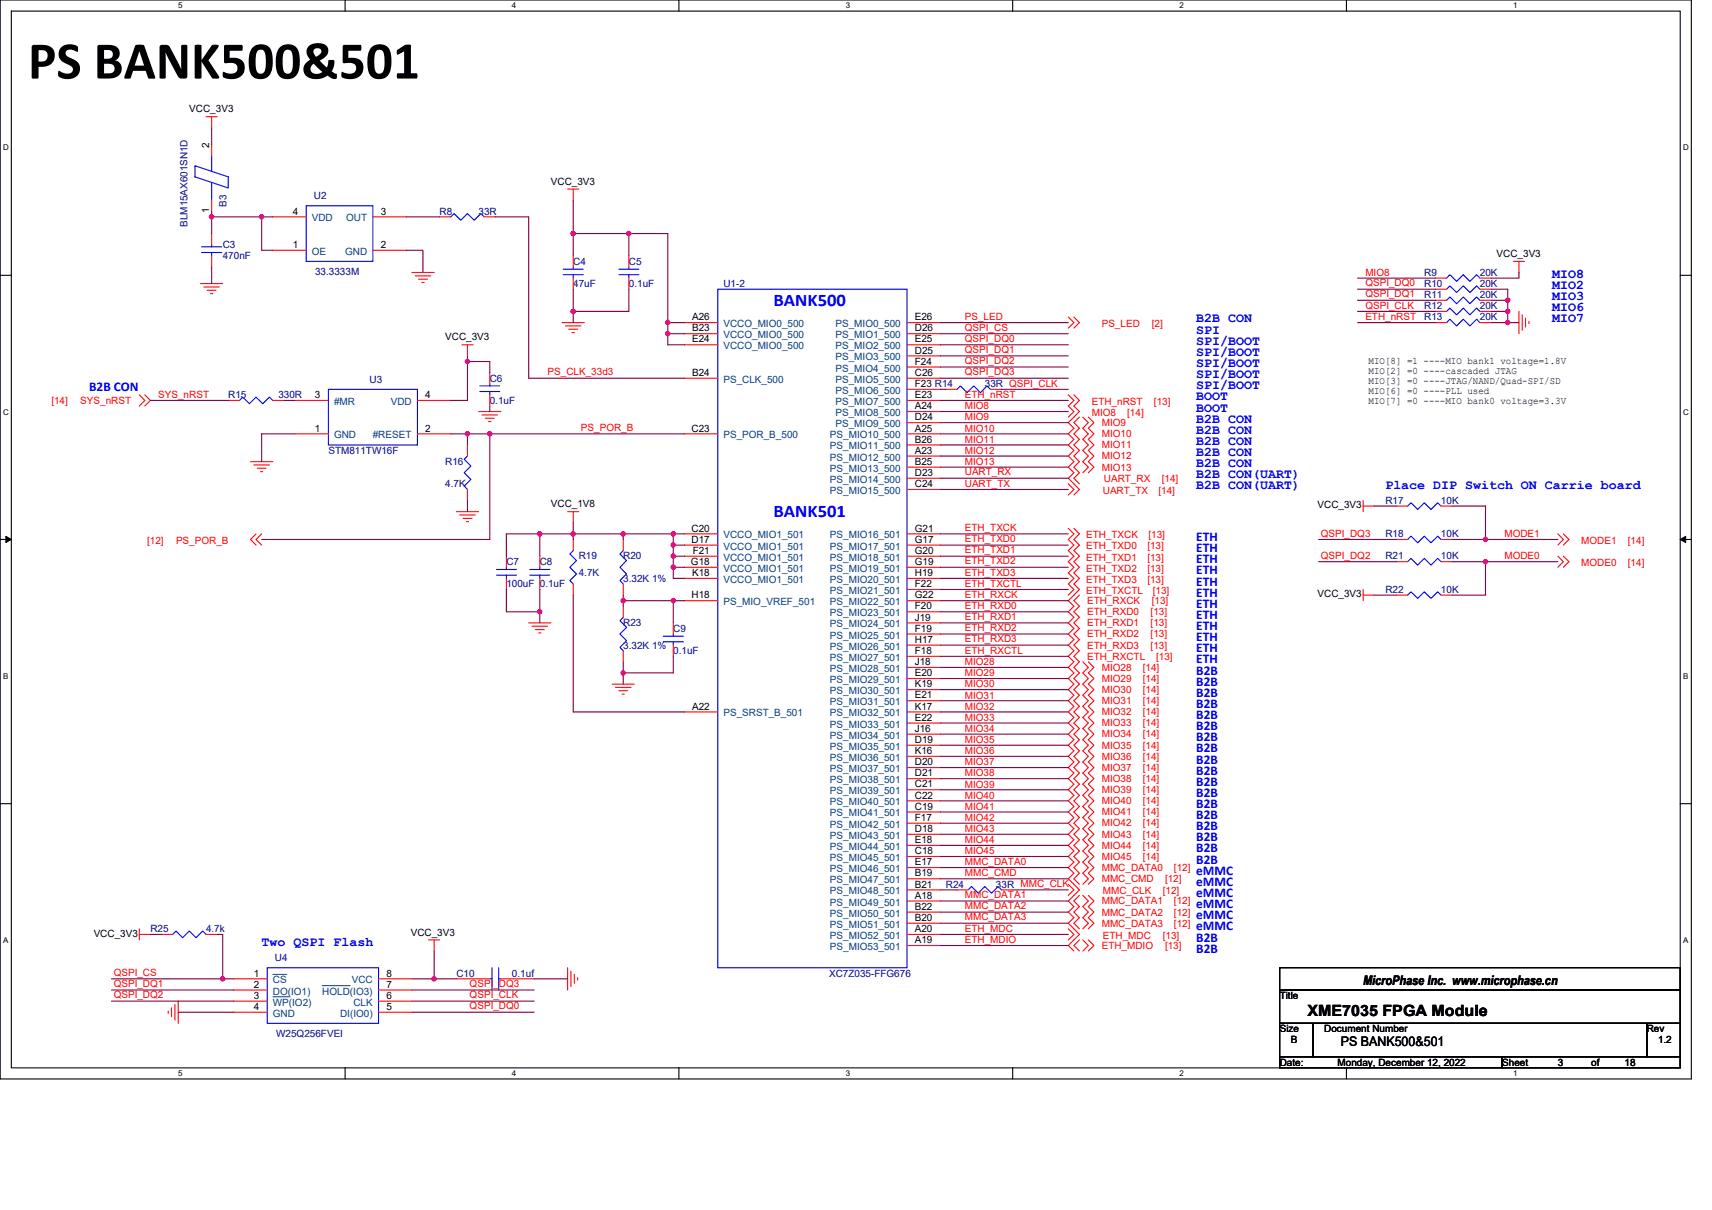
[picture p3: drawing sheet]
<svg xmlns="http://www.w3.org/2000/svg" width="297mm" height="210mm" viewBox="0 0 297 210" stroke-linecap="round" stroke-linejoin="round" font-family="sans-serif">
<path d="M0 0h293.5v187.2h-293.5zM2 1.9h289.5v183.4h-289.5z" fill="none" stroke="#000" stroke-width=".19"/>
<g fill="#fff">
<path d="M30.9 .2h.8v1.6h-.8z"/>
<path d="M30.9 185.5h.8v1.6h-.8z"/>
</g>
<path d="M59.9 0v1.9M59.9 185.3v1.9" fill="none" stroke="#000" stroke-width=".19"/>
<g fill="#fff">
<path d="M88.8 .2h.8v1.6h-.8z"/>
<path d="M88.8 185.5h.8v1.6h-.8z"/>
</g>
<path d="M117.8 0v1.9M117.8 185.3v1.9" fill="none" stroke="#000" stroke-width=".19"/>
<g fill="#fff">
<path d="M146.7 .2h.8v1.6h-.8z"/>
<path d="M146.7 185.5h.8v1.6h-.8z"/>
</g>
<path d="M175.7 0v1.9M175.7 185.3v1.9" fill="none" stroke="#000" stroke-width=".19"/>
<g fill="#fff">
<path d="M204.7 .2h.7v1.6h-.7z"/>
<path d="M204.7 185.5h.7v1.6h-.7z"/>
</g>
<path d="M233.6 0v1.9M233.6 185.3v1.9" fill="none" stroke="#000" stroke-width=".19"/>
<g fill="#fff">
<path d="M262.6 .2h.7v1.6h-.7z"/>
<path d="M262.6 185.5h.7v1.6h-.7z"/>
<path d="M.5 24.8h1v1.6h-1z"/>
<path d="M292 24.8h1v1.6h-1z"/>
<path d="M.5 70.7h1v1.5h-1z"/>
<path d="M292 70.7h1v1.5h-1z"/>
</g>
<path d="M0 47.8h2M291.5 47.8h2" fill="none" stroke="#000" stroke-width=".19"/>
<g fill="#fff">
<path d="M.5 116.5h.9v1.6h-.9z"/>
<path d="M292 116.5h.9v1.6h-.9z"/>
</g>
<path d="M0 93.6h2M291.5 93.6h2" fill="none" stroke="#000" stroke-width=".19"/>
<path d="M1 93.1l1 .5-1 .5zM291.5 93.6l1-.5v1z" fill="#000" stroke="#000" stroke-width=".17"/>
<g fill="#fff">
<path d="M.5 162.4h.9v1.5h-.9z"/>
<path d="M292 162.4h.9v1.5h-.9z"/>
</g>
<path d="M0 139.5h2M291.5 139.5h2M222 167.9h69.5v3.9h-69.5zM222 171.8h69.5v5.8h-69.5zM222 177.6h5.8v5.8h-5.8zM227.8 177.6h57.9v5.8h-57.9zM285.7 177.6h5.8v5.8h-5.8zM222 183.4h38.6v1.9h-38.6zM260.6 183.4h30.9v1.9h-30.9z" fill="none" stroke="#000" stroke-width=".19"/>
<g fill="none" stroke="#f00" stroke-width=".19">
<path d="M35.7 20.3h2M36.7 20.3v1.9M36.7 34.7v2M36.7 25.1v1.9M47.3 37.6h5.8M64.7 37.6h5.8M76.3 37.6h1.9M84 37.6h1.9M98.5 32.8h1.9M99.5 32.8v1.9M34.8 49.2h3.8M35.4 49.8h2.7"/>
<path d="M35.9 50.4h1.6M36.5 50.9h.4M36.7 40.5v2M36.7 44.4v1.9M47.3 43.4h5.8M64.7 43.4h5.8M71.5 47.3h3.8M72 47.9h2.7M72.6 48.5h1.6M73.2 49h.4M80.2 59.8h1.9M81.1 59.8v2"/>
<path d="M97.5 56h3.9M98.1 56.6h2.7M98.7 57.1h1.5M99.2 57.7h.4M99.5 44.4v1.9M99.5 48.3v1.9M109.1 44.4v1.9M109.1 48.3v1.9M118.8 56h5.7M118.8 57.9h5.7M118.8 59.8h5.7M157.4 56h5.7"/>
<path d="M157.4 57.9h5.7M157.4 59.8h5.7M185.4 55l.9 1-.9 .9M186.3 55l1 1-1 .9M249.1 56h1.9M249.1 52.1h1.9M249.1 48.3h1.9M249.1 54h1.9M249.1 50.2h1.9M256.8 56h1.9M256.8 52.1h1.9M256.8 48.3h1.9"/>
<path d="M256.8 54h1.9M256.8 50.2h1.9M262.6 45.4h1.9M263.5 45.4v1.9M263.5 54v3.9M264.1 54.6v2.7M264.7 55.2v1.5M265.3 55.8v.4M24.2 68.5l.9 1-.9 1M25.1 68.5l1 1-1 1M39.6 69.5h1.9M47.3 69.5h2"/>
<path d="M51.2 75.3h5.8M51.2 69.5h5.8M72.4 75.3h5.8M72.4 69.5h5.8M81.1 77.2v1.9M83 71.4h3.9M83.6 72h2.7M84.2 72.6h1.5M84.8 73.2h.4M85 64.7v1.9M85 68.5v2M118.8 75.3h5.7"/>
<path d="M118.8 65.6h5.7M157.4 63.7h5.7M157.4 65.6h5.7M157.4 67.6h5.7M157.4 69.5h5.7M157.4 71.4h5.7M157.4 73.3h5.7M157.4 75.3h5.7M157.4 77.2h5.7M157.4 79.1h5.7M157.4 61.8h5.7M164.1 67.6h1.9"/>
<path d="M171.8 67.6h2M185.4 68.5l.9 1-.9 1 .9 .9-.9 1M186.3 68.5l1 1-1 1 1 .9-1.9 1.9 .9 1-.9 1 .9 .9-.9 1 .9 1-.9 .9 .9 1-.9 1 .9 .9-.9 1 1.9 1.9-1 1M187.3 72.4l-1 .9 1 1-1 1 1 .9-1 1 1 1-1 .9 1 1-1 1 1 .9-1 1 1 1M187.9 72.4l.9 .9-.9 1 .9 1-.9 .9 .9 1-.9 1 .9 .9-.9 1 .9 1-.9 .9M188.8 72.4l1 .9-1 1 1 1-1 .9 1 1-1 1 1 .9-1 1 1 1-1 .9M43.5 80.1h3.8M44 80.7h2.8M44.4 92.6l-.9 1 .9 1M44.6 81.3h1.6M45.2 81.9h.4M45.4 92.6l-1 1 1 1"/>
<path d="M79.2 88.8h3.8M79.8 89.4h2.7M80.3 90h1.6M80.9 90.5h.4M81.1 84.9v2M87.9 96.5v1.9M93.7 96.5v1.9M98.5 88.8h1.9M99.5 88.8v1.9M99.5 93.6v1.9M108.1 93.6v1.9M118.8 92.6h5.7"/>
<path d="M118.8 94.6h5.7M118.8 96.5h5.7M118.8 98.4h5.7M157.4 81.1h5.7M157.4 83h5.7M157.4 84.9h5.7M157.4 92.6h5.7M157.4 94.6h5.7M157.4 96.5h5.7M157.4 98.4h5.7M185.4 91.7l.9 .9-.9 1 .9 1-.9 .9 .9 1-.9 1 .9 .9-.9 1 .9 1-.9 .9 .9 1-.9 1M185.4 84l.9 .9-.9 1"/>
<path d="M186.3 91.7l1 .9-1 1 1 1-1 .9 1 1-1 1 1 .9-1 1 1 1-1 .9 1 1-1.9 1.9 .9 1-.9 1 .9 .9-.9 1 .9 1-.9 .9 .9 1-.9 1 .9 .9-.9 1 .9 1-.9 .9 .9 1-.9 1 .9 .9-.9 1 .9 .9-.9 1 .9 1-.9 .9 .9 1-.9 1 .9 .9-.9 1 .9 1-.9 .9 .9 1-.9 1 .9 .9-.9 1 .9 1-.9 .9 .9 1-.9 1 .9 .9-.9 1 .9 1-.9 .9 .9 1-.9 1 .9 .9-.9 1 .9 .9-.9 1 .9 1-.9 .9 .9 1-.9 1 .9 .9-.9 1 1.9 1.9-1.9 2 .9 .9-.9 1 .9 1-.9 .9 1.9 2-1.9 1.9 .9 .9M236.5 87.8h1.9M236.5 86.9v1.9M242.3 97.5h1.9M242.3 87.8h1.9M242.3 93.6h1.9M250 97.5h1.9M250 87.8h1.9M250 93.6h1.9M270.3 96.5l.9 1-.9 .9M270.3 92.6l.9 1-.9 1M271.2 96.5l1 1-1 .9"/>
<path d="M271.2 92.6l1 1-1 1M87.9 100.4v1.9M91.7 108.1h3.9M92.3 108.7h2.7M92.9 109.3h1.5M93.5 109.8h.3M93.7 100.4v1.9M99.5 101.3v2M106.2 118.7h3.9M106.8 119.3h2.7M107.4 119.9h1.5M108.1 112.9v2"/>
<path d="M108.1 105.2v1.9M108.1 101.3v2M116.8 108.1v1.9M116.8 112v1.9M118.8 100.4h5.7M118.8 104.2h5.7M157.4 119.7h5.7M157.4 100.4h5.7M157.4 102.3h5.7M157.4 104.2h5.7M157.4 106.2h5.7M157.4 108.1h5.7"/>
<path d="M157.4 110h5.7M157.4 112h5.7M157.4 113.9h5.7M157.4 115.8h5.7M157.4 117.8h5.7M187.3 103.3l-1 .9 1 1-1 1 1 .9-1 1 1 1-1 .9 1 1-1 1 1 .9-1 1 1 1-1 .9 1 1-1 1 1 .9-1 1 1 .9-1 1 1 1-1 .9 1 1-1 1 1 .9-1 1 1 1-1 .9 1 1-1 1 1 .9-1 1 1 1-1 .9 1 1-1 1 1 .9-1 1 1 1-1 .9 1 1-1 1 1 .9-1 1 1 .9-1 1 1 1-1 .9 1 1-1 1 1 .9-1 1 1 1M187.9 114.9l.9 .9-.9 1 .9 1-.9 .9 .9 1-.9 .9 .9 1-.9 1 .9 .9-.9 1 .9 1-.9 .9 .9 1-.9 1 .9 .9-.9 1 .9 1-.9 .9 .9 1-.9 1 .9 .9-.9 1 .9 1-.9 .9 .9 1-.9 1 .9 .9-.9 1 .9 1-.9 .9 .9 1-.9 .9 .9 1-.9 1 .9 .9-.9 1 .9 1-.9 .9 .9 1-.9 1M188.8 114.9l1 .9-1 1 1 1-1 .9 1 1-1 .9 1 1-1 1 1 .9-1 1 1 1-1 .9 1 1-1 1 1 .9-1 1 1 1-1 .9 1 1-1 1 1 .9-1 1 1 1-1 .9 1 1-1 1 1 .9-1 1 1 1-1 .9 1 1-1 .9 1 1-1 1 1 .9-1 1 1 1-1 .9 1 1-1 1M236.5 103.3h1.9M236.5 102.3v1.9M242.3 103.3h1.9M250 103.3h1.9"/>
<path d="M107.9 120.5h.4M118.8 123.5h5.7M157.4 121.6h5.7M157.4 123.5h5.7M157.4 125.5h5.7M157.4 127.4h5.7M157.4 129.3h5.7M157.4 131.3h5.7M157.4 133.2h5.7M157.4 135.1h5.7M157.4 137.1h5.7M157.4 139h5.7"/>
<path d="M157.4 140.9h5.7M157.4 142.9h5.7M157.4 144.8h5.7M157.4 146.7h5.7M157.4 148.6h5.7M157.4 150.6h5.7M157.4 152.5h5.7M157.4 154.4h5.7M157.4 156.4h5.7M157.4 158.3h5.7M166 154.4h2M173.8 154.4h1.9"/>
<path d="M185.4 153.5l.9 .9-.9 1M187.3 155.4l-1 1 1 .9-1 1 1 1-1 .9 1 1M187.9 155.4l.9 1-.9 .9 .9 1-.9 1 .9 .9-.9 1M188.8 155.4l1 1-1 .9 1 1-1 1 1 .9-1 1M24.2 162.2h1.9M24.2 161.2v1.9M28 162.2h1.9M29.2 175.5v.4M29.8 174.9v1.5M30.3 174.3v2.7M30.9 173.7v3.9M35.7 162.2h2"/>
<path d="M40.6 169.9h5.8M40.6 171.8h5.8M40.6 173.7h5.8M40.6 175.7h5.8M65.7 175.7h5.8M65.7 173.7h5.8M65.7 171.8h5.8M65.7 169.9h5.8M74.4 163.1h1.9M75.3 163.1v1.9M79.2 169.9h5.8M86.9 169.9h5.8"/>
<path d="M98.5 167.9v3.9M99.1 168.5v2.7M99.6 169.1v1.5M100.2 169.7v.4M157.4 160.2h5.7M157.4 162.2h5.7M157.4 164.1h5.7M185.4 161.2l.9 1-.9 .9M187.3 163.1l-1 1 1 .9M187.9 163.1l.9 1-.9 .9M188.8 163.1l1 1-1 .9"/>
</g>
<g fill="none" stroke="#00f" stroke-width=".19">
<path d="M33.8 28.8l5.8 1.9v1.9l-5.8-1.9zM36.7 31.6v3.1M36.7 27v2.7M53.1 35.7h11.6v9.7h-11.6zM78.2 37.6l.6-.5 1.1 1.1 1.2-1.1 1.2 1.1 1.1-1.1 .6 .5M35 43.8h3.5M35 42.8h3.5M36.7 42.5v.3M36.7 43.8v.6M97.7 47.7h3.5M97.7 46.7h3.5M99.5 46.3v.4"/>
<path d="M99.5 47.7v.6M107.4 47.7h3.4M107.4 46.7h3.4M109.1 46.3v.4M109.1 47.7v.6M124.5 50.2h32.9v117.7h-32.9zM251 56l.6-.6 1.1 1.2 1.2-1.2 1.1 1.2 1.2-1.2 .6 .6M251 52.1l.6-.6 1.1 1.2 1.2-1.2 1.1 1.2 1.2-1.2 .6 .6M251 48.3l.6-.6 1.1 1.1 1.2-1.1 1.1 1.1 1.2-1.1 .6 .6M251 54l.6-.5 1.1 1.1 1.2-1.1 1.1 1.1 1.2-1.1 .6 .5M251 50.2l.6-.6 1.1 1.2 1.2-1.2 1.1 1.2 1.2-1.2 .6 .6M41.5 69.5l.6-.6 1.2 1.2 1.1-1.2 1.2 1.2 1.2-1.2 .5 .6"/>
<path d="M57 67.6h15.4v9.6h-15.4zM81.1 79.1l-.6 .6 1.2 1.2-1.2 1.1 1.2 1.2-1.2 1.1 .6 .6M83.2 67.9h3.5M83.2 67h3.5M85 66.6v.4M85 67.9v.6M166 67.6l.6-.6 1.2 1.1 1.1-1.1 1.2 1.1 1.2-1.1 .5 .6M86.1 99.8h3.5M86.1 98.8h3.5M87.9 98.4v.4M87.9 99.8v.6M91.9 99.8h3.5"/>
<path d="M91.9 98.8h3.5M93.7 98.4v.4M93.7 99.8v.6M99.5 95.5l-.6 .6 1.1 1.2-1.1 1.1 1.1 1.2-1.1 1.2 .6 .5M108.1 95.5l-.5 .6 1.1 1.2-1.1 1.1 1.1 1.2-1.1 1.2 .5 .5M244.2 97.5l.6-.6 1.2 1.2 1.1-1.2 1.2 1.2 1.1-1.2 .6 .6M244.2 87.8l.6-.6 1.2 1.2 1.1-1.2 1.2 1.2 1.1-1.2 .6 .6M244.2 93.6l.6-.6 1.2 1.2 1.1-1.2 1.2 1.2 1.1-1.2 .6 .6M108.1 107.1l-.5 .6 1.1 1.2-1.1 1.1 1.1 1.2-1.1 1.2 .5 .5M115.1 111.4h3.5M115.1 110.4h3.5M116.8 110v.4"/>
<path d="M116.8 111.4v.6M244.2 103.3l.6-.6 1.2 1.1 1.1-1.1 1.2 1.1 1.1-1.1 .6 .6M168 154.4l.6-.6 1.1 1.2 1.2-1.2 1.1 1.2 1.2-1.2 .6 .6M29.9 162.2l.6-.6 1.2 1.1 1.1-1.1 1.2 1.1 1.2-1.1 .5 .6M46.4 167.9h19.3v9.7h-19.3zM85 169.9h.4M85.4 167.9v3.9M86.5 167.9v3.9M86.5 169.9h.4"/>
</g>
<path d="M47.3 169.1h2.5M47.3 173h2.9M55.9 171h4.8" fill="none" stroke="#004080" stroke-width=".17"/>
<g fill="none" stroke="#800040" stroke-width=".19">
<path d="M36.7 22.2v2.9M36.7 36.7v.9M36.7 37.6v2.9M36.7 37.6h8.7M45.4 37.6v5.8h1.9M45.4 37.6h1.9M70.5 37.6h5.8M85.9 37.6h5.8v28h27.1M99.5 34.7v5.8M36.7 46.3v2.9M70.5 43.4h2.9v3.9M99.5 54v2"/>
<path d="M99.5 50.2v3.8M99.5 40.5h9.6M99.5 40.5v3.9M109.1 50.2v3.8h-9.6M109.1 40.5h6.8v15.5M109.1 40.5v3.9M115.9 56h2.9M115.9 57.9h2.9M115.9 56v1.9M115.9 57.9v1.9h2.9M163.1 56h22.3M163.1 57.9h22.3"/>
<path d="M163.1 59.8h22.3M235.5 48.3h13.6M235.5 54h13.6M235.5 52.1h13.6M235.5 50.2h13.6M235.5 56h13.6M258.7 50.2h2.9v1.9M258.7 52.1h2.9M258.7 54h2.9M258.7 56h2.9M261.6 52.1v1.9M261.6 54v2"/>
<path d="M261.6 56h1.9M263.5 47.3v1h-4.8M26.1 69.5h13.5M49.3 69.5h1.9M51.2 75.3h-5.8v4.8M78.2 75.3h2.9M81.1 62.7v6.8h-2.9M81.1 62.7h3.9v2M81.1 75.3h3.9M81.1 75.3v1.9M81.1 61.8v.9M85 75.3h33.8"/>
<path d="M85 75.3v18.3h-39.6M85 70.5v.9M163.1 67.6h1M163.1 61.8h22.3M163.1 73.3h22.3M163.1 75.3h22.3M163.1 77.2h22.3M163.1 79.1h22.3M163.1 63.7h22.3M163.1 65.6h22.3M163.1 69.5h22.3M163.1 71.4h22.3"/>
<path d="M173.8 67.6h11.6M81.1 86.9v1.9M93.7 92.6v3.9M93.7 92.6h-5.8v3.9M93.7 92.6h5.8M99.5 90.7v1.9M99.5 92.6v1M99.5 92.6h8.6M108.1 92.6v1M108.1 92.6h8.7M116.8 98.4h2M116.8 92.6v2"/>
<path d="M116.8 92.6h2M116.8 94.6h2M116.8 96.5h2M116.8 94.6v1.9M116.8 96.5v1.9M116.8 98.4v2h2M163.1 81.1h22.3M163.1 83h22.3M163.1 84.9h22.3M163.1 92.6h22.3M163.1 94.6h22.3M163.1 96.5h22.3"/>
<path d="M163.1 98.4h22.3M228.8 97.5h13.5M228.8 93.6h13.5M238.4 87.8h3.9M251.9 97.5h5.8v5.8h-5.8M251.9 93.6h5.8M251.9 87.8h5.8v5.8M257.7 97.5h12.6M257.7 93.6h12.6M87.9 102.3v3.9h5.8M93.7 102.3v3.9M93.7 106.2v1.9"/>
<path d="M99.5 103.3v20.2h19.3M108.1 103.3v.9M108.1 104.2v1M108.1 114.9v1.9M108.1 116.8v1.9M108.1 104.2h8.7M116.8 104.2h2M116.8 104.2v3.9M116.8 113.9v2.9h-8.7M163.1 100.4h22.3M163.1 102.3h22.3M163.1 104.2h22.3"/>
<path d="M163.1 106.2h22.3M163.1 108.1h22.3M163.1 110h22.3M163.1 112h22.3M163.1 113.9h22.3M163.1 115.8h22.3M163.1 117.8h22.3M163.1 119.7h22.3M238.4 103.3h3.9M163.1 139h22.3M163.1 121.6h22.3M163.1 123.5h22.3"/>
<path d="M163.1 125.5h22.3M163.1 127.4h22.3M163.1 129.3h22.3M163.1 131.3h22.3M163.1 133.2h22.3M163.1 135.1h22.3M163.1 137.1h22.3M163.1 154.4h2.9M163.1 142.9h22.3M163.1 144.8h22.3M163.1 146.7h22.3M163.1 148.6h22.3"/>
<path d="M163.1 140.9h22.3M163.1 150.6h22.3M163.1 152.5h22.3M163.1 156.4h22.3M163.1 158.3h22.3M175.7 154.4h9.7M19.3 169.9h19.3M19.3 173.7h21.3M19.3 171.8h21.3M26.1 162.2h1.9M30.9 175.7h9.7M37.7 162.2h.9v7.7"/>
<path d="M38.6 169.9h2M71.5 169.9h3.8M71.5 173.7h21.2M71.5 175.7h21.2M71.5 171.8h21.2M75.3 165v4.9M75.3 169.9h3.9M92.7 169.9h5.8M163.1 160.2h22.3M163.1 162.2h22.3M163.1 164.1h22.3"/>
</g>
<g fill="#f0f" stroke="#f0f" stroke-width=".19">
<circle cx="99.4" cy="40.5" r=".38"/>
<circle cx="109.1" cy="40.5" r=".38"/>
<circle cx="115.8" cy="56" r=".38"/>
<circle cx="99.4" cy="54" r=".38"/>
<circle cx="261.6" cy="52.1" r=".38"/>
<circle cx="261.6" cy="54" r=".38"/>
<circle cx="261.6" cy="56" r=".38"/>
<circle cx="257.7" cy="93.6" r=".38"/>
<circle cx="257.7" cy="97.5" r=".38"/>
<circle cx="75.3" cy="169.9" r=".38"/>
<circle cx="38.6" cy="169.9" r=".38"/>
<circle cx="45.4" cy="37.6" r=".38"/>
<circle cx="36.7" cy="37.6" r=".38"/>
<circle cx="99.4" cy="92.6" r=".38"/>
<circle cx="93.6" cy="92.6" r=".38"/>
<circle cx="116.8" cy="98.4" r=".38"/>
<circle cx="116.8" cy="96.5" r=".38"/>
<circle cx="116.8" cy="94.6" r=".38"/>
<circle cx="116.8" cy="92.6" r=".38"/>
<circle cx="108.1" cy="92.6" r=".38"/>
<circle cx="116.8" cy="104.2" r=".38"/>
<circle cx="108.1" cy="104.2" r=".38"/>
<circle cx="108.1" cy="116.8" r=".38"/>
<circle cx="93.6" cy="106.2" r=".38"/>
<circle cx="115.8" cy="57.9" r=".38"/>
<circle cx="85" cy="75.3" r=".38"/>
<circle cx="81.1" cy="75.3" r=".38"/>
<circle cx="81.1" cy="62.7" r=".38"/>
</g>
<text font-size="9.2" x="4.9" y="13.6">PS BANK500&amp;501</text>
<g font-size="3.1" fill="#00f">
<text x="134.2" y="53.1">BANK500</text>
<text x="134.2" y="89.8">BANK501</text>
</g>
<text font-size="2.7" x="226.9" y="176.2">XME7035 FPGA Module</text>
<g font-size="2.3" fill="#00f">
<text x="269.3" y="48.3">MIO8</text>
<text x="269.3" y="50.2">MIO2</text>
<text x="269.3" y="52.1">MIO3</text>
<text x="207.6" y="56">B2B CON</text>
<text x="207.6" y="57.9">SPI</text>
<text x="207.6" y="59.8">SPI/BOOT</text>
<text x="269.3" y="54">MIO6</text>
<text x="269.3" y="56">MIO7</text>
<text x="207.6" y="61.8">SPI/BOOT</text>
<text x="207.6" y="63.7">SPI/BOOT</text>
<text x="207.6" y="65.6">SPI/BOOT</text>
<text x="15.5" y="67.8">B2B CON</text>
<text x="207.6" y="69.5">BOOT</text>
<text x="207.6" y="71.4">BOOT</text>
<text x="207.6" y="67.6">SPI/BOOT</text>
<text x="207.6" y="73.3">B2B CON</text>
<text x="207.6" y="75.3">B2B CON</text>
<text x="207.6" y="77.2">B2B CON</text>
<text x="207.6" y="79.1">B2B CON</text>
<text x="207.6" y="81.1">B2B CON</text>
<text x="207.6" y="83">B2B CON(UART)</text>
<text x="207.6" y="84.9">B2B CON(UART)</text>
<text x="240.4" y="84.9">Place DIP Switch ON Carrie board</text>
<text x="207.6" y="93.9">ETH</text>
<text x="207.6" y="95.8">ETH</text>
<text x="207.6" y="101.6">ETH</text>
<text x="207.6" y="99.7">ETH</text>
<text x="207.6" y="97.7">ETH</text>
<text x="207.6" y="107.4">ETH</text>
<text x="207.6" y="105.5">ETH</text>
<text x="207.6" y="103.5">ETH</text>
<text x="207.6" y="109.3">ETH</text>
<text x="207.6" y="113.2">ETH</text>
<text x="207.6" y="111.3">ETH</text>
<text x="207.6" y="119">B2B</text>
<text x="207.6" y="117.1">B2B</text>
<text x="207.6" y="115.1">ETH</text>
<text x="207.6" y="122.9">B2B</text>
<text x="207.6" y="124.8">B2B</text>
<text x="207.6" y="120.9">B2B</text>
<text x="207.6" y="126.7">B2B</text>
<text x="207.6" y="130.6">B2B</text>
<text x="207.6" y="128.6">B2B</text>
<text x="207.6" y="134.4">B2B</text>
<text x="207.6" y="132.5">B2B</text>
<text x="207.6" y="136.4">B2B</text>
<text x="207.6" y="142.2">B2B</text>
<text x="207.6" y="138.3">B2B</text>
<text x="207.6" y="140.2">B2B</text>
<text x="207.6" y="149.9">B2B</text>
<text x="207.6" y="146">B2B</text>
<text x="207.6" y="147.9">B2B</text>
<text x="207.6" y="144.1">B2B</text>
<text x="207.6" y="155.7">eMMC</text>
<text x="207.6" y="153.7">eMMC</text>
<text x="207.6" y="151.8">eMMC</text>
<text x="207.6" y="161.5">eMMC</text>
<text x="207.6" y="157.6">eMMC</text>
<text x="207.6" y="159.5">eMMC</text>
<text x="45.4" y="164.1">Two QSPI Flash</text>
<text x="207.6" y="163.4">B2B</text>
<text x="207.6" y="165.3">B2B</text>
</g>
<g font-size="2.3">
<text x="236.5" y="170.9">MicroPhase Inc. www.microphase.cn</text>
<text x="232.6" y="181.6">PS BANK500&amp;501</text>
</g>
<g font-size="1.7">
<text x="32.8" y="19.5">VCC_3V3</text>
<text x="36.3" y="25.7" transform="rotate(-90 36.3 25.7)">2</text>
<text x="95.6" y="32">VCC_3V3</text>
<text x="36.3" y="37" transform="rotate(-90 36.3 37)">1</text>
<text x="50.8" y="37.2">4</text>
<text x="66.1" y="37.2">3</text>
<text x="50.8" y="43">1</text>
<text x="66.1" y="43">2</text>
<text x="259.7" y="44.6">VCC_3V3</text>
<text x="77.3" y="59.1">VCC_3V3</text>
<text x="120.1" y="55.6">A26</text>
<text x="120.1" y="57.5">B23</text>
<text x="120.1" y="59.4">E24</text>
<text x="158.7" y="55.6">E26</text>
<text x="158.7" y="57.5">D26</text>
<text x="158.7" y="59.4">E25</text>
<text x="120.1" y="65.2">B24</text>
<text x="158.7" y="63.3">F24</text>
<text x="158.7" y="65.2">C26</text>
<text x="158.7" y="61.4">D25</text>
<text x="237.5" y="63.1">MIO[8] =1 ----MIO bank1 voltage=1.8V</text>
<text x="237.5" y="64.9">MIO[2] =0 ----cascaded JTAG</text>
<text x="54.6" y="69.1">3</text>
<text x="73.8" y="69.1">4</text>
<text x="158.7" y="67.2">F23 R14</text>
<text x="158.7" y="69.1">E23</text>
<text x="158.7" y="71">A24</text>
<text x="237.5" y="66.6">MIO[3] =0 ----JTAG/NAND/Quad-SPI/SD</text>
<text x="237.5" y="68.3">MIO[6] =0 ----PLL used</text>
<text x="237.5" y="70.1">MIO[7] =0 ----MIO bank0 voltage=3.3V</text>
<text x="54.6" y="74.9">1</text>
<text x="73.8" y="74.9">2</text>
<text x="120" y="74.9">C23</text>
<text x="158.7" y="74.9">A25</text>
<text x="158.7" y="76.8">B26</text>
<text x="158.7" y="72.9">D24</text>
<text x="158.7" y="78.7">A23</text>
<text x="158.7" y="80.7">B25</text>
<text x="158.7" y="82.6">D23</text>
<text x="95.6" y="88">VCC_1V8</text>
<text x="158.7" y="84.5">C24</text>
<text x="228.6" y="88.2">VCC_3V3</text>
<text x="120" y="92.2">C20</text>
<text x="120" y="94.2">D17</text>
<text x="158.7" y="92.2">G21</text>
<text x="158.7" y="94.2">G17</text>
<text x="119.9" y="98">G18</text>
<text x="120.1" y="100">K18</text>
<text x="120.2" y="96.1">F21</text>
<text x="158.7" y="96.1">G20</text>
<text x="158.7" y="98">G19</text>
<text x="158.7" y="100">H19</text>
<text x="158.7" y="101.9">F22</text>
<text x="120" y="103.8">H18</text>
<text x="158.7" y="103.8">G22</text>
<text x="158.7" y="105.8">F20</text>
<text x="158.7" y="107.7">J19</text>
<text x="228.6" y="103.7">VCC_3V3</text>
<text x="158.7" y="109.6">F19</text>
<text x="158.7" y="111.5">H17</text>
<text x="158.7" y="113.5">F18</text>
<text x="158.7" y="119.3">K19</text>
<text x="158.7" y="115.4">J18</text>
<text x="158.7" y="117.3">E20</text>
<text x="120.1" y="123.1">A22</text>
<text x="158.7" y="121.2">E21</text>
<text x="158.7" y="123.1">K17</text>
<text x="158.7" y="125.1">E22</text>
<text x="158.7" y="127">J16</text>
<text x="158.7" y="128.9">D19</text>
<text x="158.7" y="130.9">K16</text>
<text x="158.7" y="132.8">D20</text>
<text x="158.7" y="134.7">D21</text>
<text x="158.7" y="136.7">C21</text>
<text x="158.7" y="138.6">C22</text>
<text x="158.7" y="140.5">C19</text>
<text x="158.7" y="142.5">F17</text>
<text x="158.7" y="144.4">D18</text>
<text x="158.7" y="146.3">E18</text>
<text x="158.7" y="148.2">C18</text>
<text x="158.7" y="150.2">E17</text>
<text x="158.7" y="152.1">B19</text>
<text x="158.7" y="154">B21</text>
<text x="158.7" y="156">A18</text>
<text x="158.7" y="157.9">B22</text>
<text x="158.7" y="159.8">B20</text>
<text x="158.7" y="161.8">A20</text>
<text x="16.3" y="162.5">VCC_3V3</text>
<text x="71.3" y="162.3">VCC_3V3</text>
<text x="158.7" y="163.7">A19</text>
<text x="44" y="169.5">1</text>
<text x="44" y="173.3">3</text>
<text x="44" y="171.4">2</text>
<text x="67" y="171.4">7</text>
<text x="67" y="173.3">6</text>
<text x="67" y="169.5">8</text>
<text x="222" y="173.4">Title</text>
<text x="44" y="175.3">4</text>
<text x="67" y="175.3">5</text>
<text x="222" y="179.1">Size</text>
<text x="229.8" y="179.1">Document Number</text>
<text x="285.7" y="179.1">Rev</text>
<text x="222" y="184.9">Date:</text>
<text x="224" y="181.1">B</text>
<text x="232.1" y="184.9">Monday, December 12, 2022</text>
<text x="260.6" y="184.9">Sheet</text>
<text x="270.3" y="184.9">3</text>
<text x="276.1" y="184.9">of</text>
<text x="281.9" y="184.9">18</text>
<text x="287.7" y="181.1">1.2</text>
</g>
<g font-size="1.7" fill="#000080">
<text x="39.3" y="35.9" transform="rotate(-90 39.3 35.9)">B3</text>
<text x="54.5" y="34.5">U2</text>
<text x="32.5" y="39.4" transform="rotate(-90 32.5 39.4)">BLM15AX601SN1D</text>
<text x="76.3" y="37.3">R8</text>
<text x="83" y="37.3">33R</text>
<text x="38.6" y="43.1">C3</text>
<text x="38.6" y="45">470nF</text>
<text x="54.7" y="47.7">33.3333M</text>
<text x="99.5" y="45.9">C4</text>
<text x="109.1" y="45.9">C5</text>
<text x="247.1" y="47.9">R9</text>
<text x="256.8" y="47.9">20K</text>
<text x="99.5" y="49.8">47uF</text>
<text x="109.1" y="49.8">0.1uF</text>
<text x="125.5" y="49.8">U1-2</text>
<text x="247.1" y="51.7">R11</text>
<text x="247.1" y="53.7">R12</text>
<text x="247.1" y="49.8">R10</text>
<text x="256.8" y="51.7">20K</text>
<text x="256.8" y="53.7">20K</text>
<text x="256.8" y="49.8">20K</text>
<text x="247.1" y="55.6">R13</text>
<text x="256.8" y="55.6">20K</text>
<text x="39.6" y="69.1">R15</text>
<text x="48.3" y="69.1">330R</text>
<text x="64.1" y="66.4">U3</text>
<text x="85" y="66.2">C6</text>
<text x="85" y="70.1">0.1uF</text>
<text x="170.9" y="67.2">33R QSPI_CLK</text>
<text x="57" y="78.8">STM811TW16F</text>
<text x="77.3" y="80.7">R16</text>
<text x="77.3" y="84.5">4.7K</text>
<text x="240.4" y="87.4">R17</text>
<text x="250" y="87.4">10K</text>
<text x="240.4" y="93.2">R18</text>
<text x="250" y="93.2">10K</text>
<text x="87.9" y="98.1">C7</text>
<text x="87.9" y="101.9">100uF 0.1uF</text>
<text x="93.7" y="98.1">C8</text>
<text x="100.4" y="97.1">R19</text>
<text x="100.4" y="100">4.7K</text>
<text x="108.1" y="97.1">R20</text>
<text x="108.1" y="101">3.32K 1%</text>
<text x="240.4" y="97.1">R21</text>
<text x="250" y="97.1">10K</text>
<text x="240.4" y="102.9">R22</text>
<text x="250" y="102.9">10K</text>
<text x="108.1" y="108.7">R23</text>
<text x="108.1" y="112.5">3.32K 1%</text>
<text x="116.8" y="109.6">C9</text>
<text x="116.8" y="113.5">0.1uF</text>
<text x="164.1" y="154.1">R24</text>
<text x="172.8" y="154.1">33R MMC_CLK</text>
<text x="26.1" y="161.8">R25</text>
<text x="35.7" y="161.8">4.7k</text>
<text x="47.7" y="166.8">U4</text>
<text x="79.2" y="169.5">C10</text>
<text x="88.8" y="169.5">0.1uf</text>
<text x="143.8" y="169.5">XC7Z035-FFG676</text>
<text x="47.9" y="179.9">W25Q256FVEI</text>
</g>
<g font-size="1.7" fill="#004080">
<text x="54.1" y="38.4">VDD</text>
<text x="60.1" y="38.4">OUT</text>
<text x="54.1" y="44.2">OE</text>
<text x="59.9" y="44.2">GND</text>
<text x="125.5" y="56.8">VCCO_MIO0_500</text>
<text x="125.5" y="58.7">VCCO_MIO0_500</text>
<text x="145" y="56.8">PS_MIO0_500</text>
<text x="145" y="58.7">PS_MIO1_500</text>
<text x="125.5" y="60.6">VCCO_MIO0_500</text>
<text x="145" y="64.5">PS_MIO4_500</text>
<text x="145" y="60.6">PS_MIO2_500</text>
<text x="145" y="62.5">PS_MIO3_500</text>
<text x="58" y="70.3">#MR</text>
<text x="67.8" y="70.3">VDD</text>
<text x="125.5" y="66.4">PS_CLK_500</text>
<text x="145" y="66.4">PS_MIO5_500</text>
<text x="145" y="68.3">PS_MIO6_500</text>
<text x="145" y="70.3">PS_MIO7_500</text>
<text x="58" y="76.1">GND</text>
<text x="64.7" y="76.1">#RESET</text>
<text x="125.5" y="76.1">PS_POR_B_500</text>
<text x="144" y="76.1">PS_MIO10_500</text>
<text x="144" y="78">PS_MIO11_500</text>
<text x="145" y="72.2">PS_MIO8_500</text>
<text x="145" y="74.1">PS_MIO9_500</text>
<text x="144" y="79.9">PS_MIO12_500</text>
<text x="144" y="81.9">PS_MIO13_500</text>
<text x="144" y="83.8">PS_MIO14_500</text>
<text x="144" y="85.7">PS_MIO15_500</text>
<text x="125.5" y="93.4">VCCO_MIO1_501</text>
<text x="125.5" y="95.4">VCCO_MIO1_501</text>
<text x="144" y="93.4">PS_MIO16_501</text>
<text x="144" y="95.4">PS_MIO17_501</text>
<text x="125.5" y="97.3">VCCO_MIO1_501</text>
<text x="125.5" y="99.2">VCCO_MIO1_501</text>
<text x="125.5" y="101.2">VCCO_MIO1_501</text>
<text x="144" y="97.3">PS_MIO18_501</text>
<text x="144" y="99.2">PS_MIO19_501</text>
<text x="144" y="101.2">PS_MIO20_501</text>
<text x="125.5" y="105">PS_MIO_VREF_501</text>
<text x="144" y="103.1">PS_MIO21_501</text>
<text x="144" y="105">PS_MIO22_501</text>
<text x="144" y="107">PS_MIO23_501</text>
<text x="144" y="108.9">PS_MIO24_501</text>
<text x="144" y="110.8">PS_MIO25_501</text>
<text x="144" y="112.7">PS_MIO26_501</text>
<text x="144" y="114.7">PS_MIO27_501</text>
<text x="144" y="116.6">PS_MIO28_501</text>
<text x="144" y="118.5">PS_MIO29_501</text>
<text x="125.5" y="124.3">PS_SRST_B_501</text>
<text x="144" y="120.5">PS_MIO30_501</text>
<text x="144" y="122.4">PS_MIO31_501</text>
<text x="144" y="124.3">PS_MIO32_501</text>
<text x="144" y="126.3">PS_MIO33_501</text>
<text x="144" y="128.2">PS_MIO34_501</text>
<text x="144" y="130.1">PS_MIO35_501</text>
<text x="144" y="132">PS_MIO36_501</text>
<text x="144" y="134">PS_MIO37_501</text>
<text x="144" y="135.9">PS_MIO38_501</text>
<text x="144" y="137.8">PS_MIO39_501</text>
<text x="144" y="139.8">PS_MIO40_501</text>
<text x="144" y="141.7">PS_MIO41_501</text>
<text x="144" y="143.6">PS_MIO42_501</text>
<text x="144" y="145.6">PS_MIO43_501</text>
<text x="144" y="147.5">PS_MIO44_501</text>
<text x="144" y="149.4">PS_MIO45_501</text>
<text x="144" y="151.3">PS_MIO46_501</text>
<text x="144" y="153.3">PS_MIO47_501</text>
<text x="144" y="155.2">PS_MIO48_501</text>
<text x="144" y="157.1">PS_MIO49_501</text>
<text x="144" y="159.1">PS_MIO50_501</text>
<text x="144" y="161">PS_MIO51_501</text>
<text x="144" y="162.9">PS_MIO52_501</text>
<text x="144" y="164.9">PS_MIO53_501</text>
<text x="47.3" y="170.6">CS</text>
<text x="47.3" y="172.6">DO(IO1)</text>
<text x="55.9" y="172.6">HOLD(IO3)</text>
<text x="61" y="170.6">VCC</text>
<text x="47.3" y="174.5">WP(IO2)</text>
<text x="47.3" y="176.4">GND</text>
<text x="59" y="176.4">DI(IO0)</text>
<text x="61.3" y="174.5">CLK</text>
</g>
<g font-size="1.7" fill="#f00">
<text x="236.9" y="47.9">MIO8</text>
<text x="236.9" y="53.6">QSPI_CLK</text>
<text x="236.9" y="51.6">QSPI_DQ1</text>
<text x="236.9" y="49.7">QSPI_DQ0</text>
<text x="167.4" y="55.5">PS_LED</text>
<text x="167.4" y="57.4">QSPI_CS</text>
<text x="167.4" y="59.4">QSPI_DQ0</text>
<text x="191.2" y="56.7">PS_LED</text>
<text x="199.8" y="56.7">[2]</text>
<text x="236.9" y="55.5">ETH_nRST</text>
<text x="95" y="65.2">PS_CLK_33d3</text>
<text x="167.4" y="61.3">QSPI_DQ1</text>
<text x="167.4" y="63.2">QSPI_DQ2</text>
<text x="167.4" y="65.2">QSPI_DQ3</text>
<text x="8.9" y="70.1">[14]</text>
<text x="13.9" y="70.1">SYS_nRST</text>
<text x="27.4" y="69">SYS_nRST</text>
<text x="167.4" y="69">ETH_nRST</text>
<text x="167.4" y="71">MIO8</text>
<text x="189.4" y="70.3">ETH_nRST</text>
<text x="200.2" y="70.3">[13]</text>
<text x="100.8" y="74.8">PS_POR_B</text>
<text x="167.4" y="73">MIO9</text>
<text x="167.4" y="74.9">MIO10</text>
<text x="167.4" y="76.8">MIO11</text>
<text x="189.4" y="72.2">MIO8</text>
<text x="191.2" y="73.9">MIO9</text>
<text x="191.2" y="75.9">MIO10</text>
<text x="191.2" y="77.8">MIO11</text>
<text x="195.6" y="72.2">[14]</text>
<text x="167.4" y="78.8">MIO12</text>
<text x="167.4" y="80.7">MIO13</text>
<text x="167.4" y="82.5">UART_RX</text>
<text x="191.2" y="79.7">MIO12</text>
<text x="191.2" y="81.7">MIO13</text>
<text x="191.5" y="83.6">UART_RX</text>
<text x="201.6" y="83.6">[14]</text>
<text x="167.4" y="84.5">UART_TX</text>
<text x="191.3" y="85.7">UART_TX</text>
<text x="201" y="85.7">[14]</text>
<text x="25.5" y="94.4">[12]</text>
<text x="30.5" y="94.4">PS_POR_B</text>
<text x="167.4" y="92.2">ETH_TXCK</text>
<text x="167.4" y="94.1">ETH_TXD0</text>
<text x="188.4" y="95.4">ETH_TXD0</text>
<text x="188.4" y="93.4">ETH_TXCK</text>
<text x="199.1" y="95.4">[13]</text>
<text x="199.3" y="93.4">[13]</text>
<text x="229.2" y="93.1">QSPI_DQ3</text>
<text x="261" y="93.2">MODE1</text>
<text x="274.3" y="94.4">MODE1</text>
<text x="282.4" y="94.4">[14]</text>
<text x="167.4" y="96">ETH_TXD1</text>
<text x="167.4" y="98">ETH_TXD2</text>
<text x="167.4" y="99.9">ETH_TXD3</text>
<text x="167.4" y="101.8">ETH_TXCTL</text>
<text x="188.4" y="97.3">ETH_TXD1</text>
<text x="188.4" y="99.2">ETH_TXD2</text>
<text x="188.4" y="101.2">ETH_TXD3</text>
<text x="199.1" y="97.3">[13]</text>
<text x="199.1" y="99.2">[13]</text>
<text x="199.1" y="101.2">[13]</text>
<text x="229.2" y="97">QSPI_DQ2</text>
<text x="261" y="97.1">MODE0</text>
<text x="274.3" y="98.3">MODE0</text>
<text x="282.4" y="98.3">[14]</text>
<text x="167.4" y="103.8">ETH_RXCK</text>
<text x="167.4" y="105.7">ETH_RXD0</text>
<text x="167.4" y="107.6">ETH_RXD1</text>
<text x="188.4" y="103.1">ETH_TXCTL</text>
<text x="188.6" y="104.8">ETH_RXCK</text>
<text x="188.6" y="106.7">ETH_RXD0</text>
<text x="199.6" y="106.7">[13]</text>
<text x="199.8" y="104.8">[13]</text>
<text x="200" y="103.1">[13]</text>
<text x="167.4" y="109.5">ETH_RXD2</text>
<text x="167.4" y="111.5">ETH_RXD3</text>
<text x="167.4" y="113.4">ETH_RXCTL</text>
<text x="188.6" y="108.7">ETH_RXD1</text>
<text x="188.6" y="110.6">ETH_RXD2</text>
<text x="188.6" y="112.5">ETH_RXD3</text>
<text x="199.6" y="108.7">[13]</text>
<text x="199.6" y="110.6">[13]</text>
<text x="199.6" y="112.5">[13]</text>
<text x="167.4" y="115.4">MIO28</text>
<text x="167.4" y="117.4">MIO29</text>
<text x="167.4" y="119.3">MIO30</text>
<text x="188.6" y="114.5">ETH_RXCTL</text>
<text x="191.2" y="118.3">MIO29</text>
<text x="191.2" y="116.4">MIO28</text>
<text x="198.3" y="118.3">[14]</text>
<text x="198.3" y="116.4">[14]</text>
<text x="200.6" y="114.5">[13]</text>
<text x="167.4" y="121.2">MIO31</text>
<text x="167.4" y="123.2">MIO32</text>
<text x="167.4" y="125.1">MIO33</text>
<text x="191.2" y="120.3">MIO30</text>
<text x="191.2" y="124.1">MIO32</text>
<text x="191.2" y="122.2">MIO31</text>
<text x="198.3" y="120.3">[14]</text>
<text x="198.3" y="124.1">[14]</text>
<text x="198.3" y="122.2">[14]</text>
<text x="167.4" y="127">MIO34</text>
<text x="167.4" y="128.9">MIO35</text>
<text x="167.4" y="130.9">MIO36</text>
<text x="191.2" y="126">MIO33</text>
<text x="191.2" y="129.9">MIO35</text>
<text x="191.2" y="131.8">MIO36</text>
<text x="191.2" y="128">MIO34</text>
<text x="198.3" y="126">[14]</text>
<text x="198.3" y="129.9">[14]</text>
<text x="198.3" y="131.8">[14]</text>
<text x="198.3" y="128">[14]</text>
<text x="167.4" y="132.8">MIO37</text>
<text x="167.4" y="134.7">MIO38</text>
<text x="167.4" y="136.7">MIO39</text>
<text x="191.2" y="135.7">MIO38</text>
<text x="191.2" y="137.6">MIO39</text>
<text x="191.2" y="133.8">MIO37</text>
<text x="198.3" y="135.7">[14]</text>
<text x="198.3" y="137.6">[14]</text>
<text x="198.3" y="133.8">[14]</text>
<text x="167.4" y="138.6">MIO40</text>
<text x="167.4" y="142.5">MIO42</text>
<text x="167.4" y="140.5">MIO41</text>
<text x="191.2" y="141.5">MIO41</text>
<text x="191.2" y="143.4">MIO42</text>
<text x="191.2" y="139.6">MIO40</text>
<text x="198.3" y="141.5">[14]</text>
<text x="198.3" y="143.4">[14]</text>
<text x="198.3" y="139.6">[14]</text>
<text x="167.4" y="144.4">MIO43</text>
<text x="167.4" y="146.3">MIO44</text>
<text x="167.4" y="148.3">MIO45</text>
<text x="191.2" y="147.3">MIO44</text>
<text x="191.2" y="149.2">MIO45</text>
<text x="191.2" y="145.4">MIO43</text>
<text x="198.3" y="147.3">[14]</text>
<text x="198.3" y="149.2">[14]</text>
<text x="198.3" y="145.4">[14]</text>
<text x="167.4" y="150.1">MMC_DATA0</text>
<text x="167.4" y="152">MMC_CMD</text>
<text x="167.4" y="155.9">MMC_DATA1</text>
<text x="191.2" y="151.2">MMC_DATA0</text>
<text x="191.2" y="153.1">MMC_CMD</text>
<text x="191.3" y="155.2">MMC_CLK</text>
<text x="201.8" y="155.2">[12]</text>
<text x="202.1" y="153.1">[12]</text>
<text x="203.7" y="151.2">[12]</text>
<text x="167.4" y="157.8">MMC_DATA2</text>
<text x="167.4" y="159.7">MMC_DATA3</text>
<text x="167.4" y="161.7">ETH_MDC</text>
<text x="191.2" y="156.9">MMC_DATA1</text>
<text x="191.2" y="158.9">MMC_DATA2</text>
<text x="191.2" y="160.8">MMC_DATA3</text>
<text x="203.7" y="156.9">[12]</text>
<text x="203.7" y="158.9">[12]</text>
<text x="203.7" y="160.8">[12]</text>
<text x="167.4" y="163.6">ETH_MDIO</text>
<text x="191.2" y="164.7">ETH_MDIO</text>
<text x="191.3" y="162.9">ETH_MDC</text>
<text x="201.8" y="162.9">[13]</text>
<text x="202.1" y="164.7">[13]</text>
<text x="19.7" y="169.4">QSPI_CS</text>
<text x="19.7" y="173.2">QSPI_DQ2</text>
<text x="19.7" y="171.3">QSPI_DQ1</text>
<text x="81.5" y="173.2">QSPI_CLK</text>
<text x="81.5" y="171.3">QSPI_DQ3</text>
<text x="81.5" y="175.2">QSPI_DQ0</text>
</g>
<g font-size="1.4">
<text x="30.9" y="1.5">5</text>
<text x="88.8" y="1.5">4</text>
<text x="146.7" y="1.5">3</text>
<text x="204.7" y="1.5">2</text>
<text x="262.6" y="1.5">1</text>
<text x=".5" y="26.1">D</text>
<text x="292" y="26.1">D</text>
<text x=".5" y="71.9">C</text>
<text x="292" y="71.9">C</text>
<text x=".5" y="117.8">B</text>
<text x="292" y="117.8">B</text>
<text x=".5" y="163.6">A</text>
<text x="292" y="163.6">A</text>
<text x="30.9" y="186.8">5</text>
<text x="88.8" y="186.8">4</text>
<text x="146.7" y="186.8">3</text>
<text x="204.7" y="186.8">2</text>
<text x="262.6" y="186.8">1</text>
</g>
</svg>
